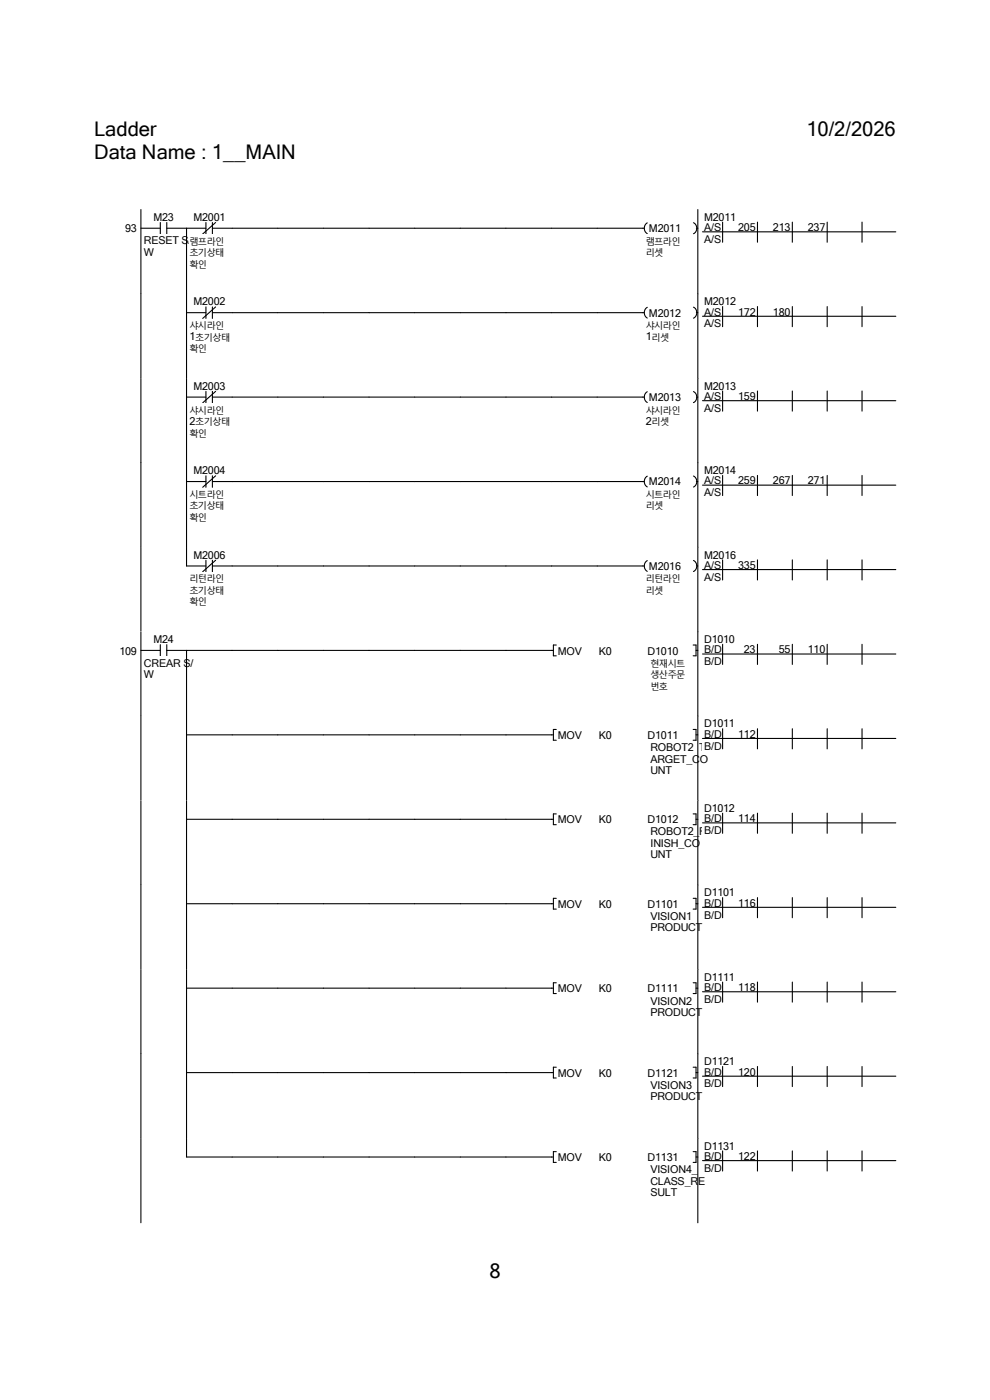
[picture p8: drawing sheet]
<svg xmlns="http://www.w3.org/2000/svg" width="210mm" height="297mm" viewBox="0 0 210 297" stroke-linecap="round" stroke-linejoin="round" font-family="sans-serif">
<path d="M20 44.5h170v217.7h-170z" fill-rule="evenodd" fill="#fff" stroke="#fff" stroke-width=".23"/>
<g fill="#fff">
<path d="M20 44.5h116.4v17.9h-116.4z" fill-rule="evenodd"/>
<path d="M136.4 44.5h11.6v17.9h-11.6zM26.5 47.2h3.1v2.5h-3.1z" fill-rule="evenodd"/>
</g>
<path d="M32.6 44.7h4.3v2.5h-4.3z" fill="#fff"/>
<path d="M29.9 48.4h4.1M34 47.2v2.4M35.4 48.4h4.2M35.4 47.2v2.4" fill="none" stroke="#000" stroke-width=".23"/>
<g fill="#fff">
<path d="M30.5 49.8h10.1v2.6h-10.1z"/>
<path d="M30.5 52.2h2.1v2.6h-2.1z"/>
</g>
<path d="M29.9 44.5v17.9" fill="none" stroke="#000" stroke-width=".23"/>
<path d="M41 44.7h6.8v2.5h-6.8z" fill="#fff"/>
<path d="M39.6 48.4h4.1M43.7 47.2v2.4M45.1 48.4h4.2M45.1 47.2v2.4M45.7 47.2l-2.7 2.4" fill="none" stroke="#000" stroke-width=".23"/>
<g fill="#fff">
<path d="M40.2 49.8h7.3v2.6h-7.3z"/>
<path d="M40.2 52.2h7.3v2.6h-7.3z"/>
<path d="M40.2 54.7h3.7v2.5h-3.7z"/>
</g>
<path d="M39.6 48.4v14M49.3 48.4h87.4M137.3 47.3a1.34 1.34 0 0 0 0 2.3" fill="none" stroke="#000" stroke-width=".23"/>
<path d="M137.7 47.2h6.7v2.5h-6.7z" fill="#fff"/>
<path d="M147.1 47.3a1.32 1.32 0 0 1 0 2.3M147.7 48.4h.3" fill="none" stroke="#000" stroke-width=".23"/>
<g fill="#fff">
<path d="M137 49.8h7.3v2.6h-7.3z"/>
<path d="M137 52.2h3.7v2.6h-3.7z"/>
</g>
<path d="M148 44.5v17.9" fill="none" stroke="#000" stroke-width=".23"/>
<g fill="#fff">
<path d="M149 44.4h41v7.4h-41z"/>
<path d="M149.4 44.7h6.7v2.5h-6.7z"/>
<path d="M149.4 47h3.6v2.4h-3.6z"/>
<path d="M156.6 47h4.2v2.4h-4.2z"/>
<path d="M164 47h4.2v2.4h-4.2z"/>
<path d="M171.4 47h4.2v2.4h-4.2z"/>
<path d="M149.4 49.5h3.6v2.4h-3.6z"/>
</g>
<path d="M149 49.2h41M153.3 47.1v4.3M160.7 47.1v4.3M168.1 47.1v4.3M175.5 47.1v4.3M182.9 47.1v4.3" fill="none" stroke="#000" stroke-width=".23"/>
<path d="M20 62.4h116.4v17.9h-116.4z" fill-rule="evenodd" fill="#fff"/>
<path d="M136.4 62.4h11.6v17.9h-11.6z" fill="#fff"/>
<path d="M29.9 62.4v17.9" fill="none" stroke="#000" stroke-width=".23"/>
<path d="M41 62.7h6.8v2.4h-6.8z" fill="#fff"/>
<path d="M39.6 66.3h4.1M43.7 65.1v2.5M45.1 66.3h4.2M45.1 65.1v2.5M45.7 65.1l-2.7 2.5" fill="none" stroke="#000" stroke-width=".23"/>
<g fill="#fff">
<path d="M40.2 67.7h7.3v2.6h-7.3z"/>
<path d="M40.2 70.1h8.5v2.6h-8.5z"/>
<path d="M40.2 72.6h3.7v2.6h-3.7z"/>
</g>
<path d="M39.6 62.4v17.9M49.3 66.3h87.4M137.3 65.2a1.34 1.34 0 0 0 0 2.3" fill="none" stroke="#000" stroke-width=".23"/>
<path d="M137.7 65.1h6.7v2.5h-6.7z" fill="#fff"/>
<path d="M147.1 65.2a1.32 1.32 0 0 1 0 2.3M147.7 66.3h.3" fill="none" stroke="#000" stroke-width=".23"/>
<g fill="#fff">
<path d="M137 67.7h7.3v2.6h-7.3z"/>
<path d="M137 70.1h4.9v2.6h-4.9z"/>
</g>
<path d="M148 62.4v17.9" fill="none" stroke="#000" stroke-width=".23"/>
<g fill="#fff">
<path d="M149 62.4h41v7.3h-41z"/>
<path d="M149.4 62.7h6.7v2.4h-6.7z"/>
<path d="M149.4 64.9h3.6v2.4h-3.6z"/>
<path d="M156.6 64.9h4.2v2.4h-4.2z"/>
<path d="M164 64.9h4.2v2.4h-4.2z"/>
<path d="M149.4 67.4h3.6v2.4h-3.6z"/>
</g>
<path d="M149 67.1h41M153.3 65v4.3M160.7 65v4.3M168.1 65v4.3M175.5 65v4.3M182.9 65v4.3" fill="none" stroke="#000" stroke-width=".23"/>
<path d="M20 80.3h116.4v17.9h-116.4z" fill-rule="evenodd" fill="#fff"/>
<path d="M136.4 80.3h11.6v17.9h-11.6z" fill="#fff"/>
<path d="M29.9 80.3v17.9" fill="none" stroke="#000" stroke-width=".23"/>
<path d="M41 80.6h6.8v2.4h-6.8z" fill="#fff"/>
<path d="M39.6 84.2h4.1M43.7 83v2.5M45.1 84.2h4.2M45.1 83v2.5M45.7 83l-2.7 2.5" fill="none" stroke="#000" stroke-width=".23"/>
<g fill="#fff">
<path d="M40.2 85.6h7.3v2.6h-7.3z"/>
<path d="M40.2 88.1h8.5v2.5h-8.5z"/>
<path d="M40.2 90.5h3.7v2.6h-3.7z"/>
</g>
<path d="M39.6 80.3v17.9M49.3 84.2h87.4M137.3 83.1a1.34 1.34 0 0 0 0 2.3" fill="none" stroke="#000" stroke-width=".23"/>
<path d="M137.7 83h6.7v2.5h-6.7z" fill="#fff"/>
<path d="M147.1 83.1a1.32 1.32 0 0 1 0 2.3M147.7 84.2h.3" fill="none" stroke="#000" stroke-width=".23"/>
<g fill="#fff">
<path d="M137 85.6h7.3v2.6h-7.3z"/>
<path d="M137 88.1h4.9v2.5h-4.9z"/>
</g>
<path d="M148 80.3v17.9" fill="none" stroke="#000" stroke-width=".23"/>
<g fill="#fff">
<path d="M149 80.3h41v7.3h-41z"/>
<path d="M149.4 80.6h6.7v2.4h-6.7z"/>
<path d="M149.4 82.8h3.6v2.5h-3.6z"/>
<path d="M156.6 82.8h4.2v2.5h-4.2z"/>
<path d="M149.4 85.3h3.6v2.5h-3.6z"/>
</g>
<path d="M149 85h41M153.3 83v4.2M160.7 83v4.2M168.1 83v4.2M175.5 83v4.2M182.9 83v4.2" fill="none" stroke="#000" stroke-width=".23"/>
<path d="M20 98.2h116.4v17.9h-116.4z" fill-rule="evenodd" fill="#fff"/>
<path d="M136.4 98.2h11.6v17.9h-11.6z" fill="#fff"/>
<path d="M29.9 98.2v17.9" fill="none" stroke="#000" stroke-width=".23"/>
<path d="M41 98.5h6.8v2.4h-6.8z" fill="#fff"/>
<path d="M39.6 102.2h4.1M43.7 100.9v2.5M45.1 102.2h4.2M45.1 100.9v2.5M45.7 100.9l-2.7 2.5" fill="none" stroke="#000" stroke-width=".23"/>
<g fill="#fff">
<path d="M40.2 103.5h7.3v2.6h-7.3z"/>
<path d="M40.2 106h7.3v2.5h-7.3z"/>
<path d="M40.2 108.4h3.7v2.6h-3.7z"/>
</g>
<path d="M39.6 98.2v17.9M49.3 102.2h87.4M137.3 101a1.34 1.34 0 0 0 0 2.3" fill="none" stroke="#000" stroke-width=".23"/>
<path d="M137.7 100.9h6.7v2.5h-6.7z" fill="#fff"/>
<path d="M147.1 101a1.32 1.32 0 0 1 0 2.3M147.7 102.2h.3" fill="none" stroke="#000" stroke-width=".23"/>
<g fill="#fff">
<path d="M137 103.5h7.3v2.6h-7.3z"/>
<path d="M137 106h3.7v2.5h-3.7z"/>
</g>
<path d="M148 98.2v17.9" fill="none" stroke="#000" stroke-width=".23"/>
<g fill="#fff">
<path d="M149 98.2h41v7.3h-41z"/>
<path d="M149.4 98.5h6.7v2.4h-6.7z"/>
<path d="M149.4 100.7h3.6v2.5h-3.6z"/>
<path d="M156.6 100.7h4.2v2.5h-4.2z"/>
<path d="M164 100.7h4.2v2.5h-4.2z"/>
<path d="M171.4 100.7h4.2v2.5h-4.2z"/>
<path d="M149.4 103.2h3.6v2.5h-3.6z"/>
</g>
<path d="M149 102.9h41M153.3 100.9v4.2M160.7 100.9v4.2M168.1 100.9v4.2M175.5 100.9v4.2M182.9 100.9v4.2" fill="none" stroke="#000" stroke-width=".23"/>
<path d="M20 116.1h116.4v17.9h-116.4z" fill-rule="evenodd" fill="#fff"/>
<path d="M136.4 116.1h11.6v17.9h-11.6z" fill="#fff"/>
<path d="M29.9 116.1v17.9" fill="none" stroke="#000" stroke-width=".23"/>
<path d="M41 116.4h6.8v2.5h-6.8z" fill="#fff"/>
<path d="M43.7 118.9v2.4M45.1 118.9v2.4M45.7 118.9l-2.7 2.4M39.6 120.1h4.1M45.1 120.1h4.2" fill="none" stroke="#000" stroke-width=".23"/>
<g fill="#fff">
<path d="M40.2 121.5h7.3v2.5h-7.3z"/>
<path d="M40.2 123.9h7.3v2.5h-7.3z"/>
<path d="M40.2 126.3h3.7v2.6h-3.7z"/>
</g>
<path d="M39.6 116.1v4M137.3 118.9a1.34 1.34 0 0 0 0 2.3M49.3 120.1h87.4" fill="none" stroke="#000" stroke-width=".23"/>
<path d="M137.7 118.9h6.7v2.4h-6.7z" fill="#fff"/>
<path d="M147.1 118.9a1.32 1.32 0 0 1 0 2.3M147.7 120.1h.3" fill="none" stroke="#000" stroke-width=".23"/>
<g fill="#fff">
<path d="M137 121.5h7.3v2.5h-7.3z"/>
<path d="M137 123.9h3.7v2.5h-3.7z"/>
</g>
<path d="M148 116.1v17.9" fill="none" stroke="#000" stroke-width=".23"/>
<g fill="#fff">
<path d="M149 116.1h41v7.3h-41z"/>
<path d="M149.4 116.4h6.7v2.5h-6.7z"/>
<path d="M149.4 118.6h3.6v2.5h-3.6z"/>
<path d="M156.6 118.6h4.2v2.5h-4.2z"/>
<path d="M149.4 121.2h3.6v2.4h-3.6z"/>
</g>
<path d="M153.3 118.8v4.2M160.7 118.8v4.2M168.1 118.8v4.2M175.5 118.8v4.2M182.9 118.8v4.2M149 120.8h41" fill="none" stroke="#000" stroke-width=".23"/>
<g fill="#fff">
<path d="M20 134h97.1v17.9h-97.1z" fill-rule="evenodd"/>
<path d="M117.1 134h30.9v17.9h-30.9zM25.3 136.8h4.3v2.4h-4.3z" fill-rule="evenodd"/>
</g>
<path d="M32.6 134.3h4.3v2.5h-4.3z" fill="#fff"/>
<path d="M29.9 138h4.1M34 136.8v2.4M35.4 138h4.2M35.4 136.8v2.4" fill="none" stroke="#000" stroke-width=".23"/>
<g fill="#fff">
<path d="M30.5 139.4h10.5v2.5h-10.5z"/>
<path d="M30.5 141.8h2.1v2.6h-2.1z"/>
</g>
<path d="M29.9 134v17.9M117.4 138h-77.8v13.9M118 136.8h-.6v2.3h.6" fill="none" stroke="#000" stroke-width=".23"/>
<g fill="#fff">
<path d="M118.3 136.8h5.1v2.6h-5.1z"/>
<path d="M127 136.8h2.7v2.6h-2.7z"/>
<path d="M137.4 136.8h6.5v2.6h-6.5z"/>
<path d="M138 139.4h7.3v2.5h-7.3z"/>
<path d="M138 141.8h7.3v2.6h-7.3z"/>
<path d="M138 144.2h3.6v2.6h-3.6z"/>
</g>
<path d="M147 136.8h.7v2.3h-.7M147.7 138h.3M148 134v17.9" fill="none" stroke="#000" stroke-width=".23"/>
<g fill="#fff">
<path d="M149 134h41v7.4h-41z"/>
<path d="M149.4 134.3h6.5v2.5h-6.5z"/>
<path d="M149.4 136.5h3.7v2.5h-3.7z"/>
<path d="M157.8 136.5h3v2.5h-3z"/>
<path d="M165.2 136.5h3v2.5h-3z"/>
<path d="M171.4 136.5h4.2v2.5h-4.2z"/>
<path d="M149.4 139.1h3.7v2.4h-3.7z"/>
</g>
<path d="M149 138.7h41M153.3 136.7v4.3M160.7 136.7v4.3M168.1 136.7v4.3M175.5 136.7v4.3M182.9 136.7v4.3" fill="none" stroke="#000" stroke-width=".23"/>
<path d="M20 151.9h97.1v18h-97.1z" fill-rule="evenodd" fill="#fff"/>
<path d="M117.1 151.9h30.9v18h-30.9z" fill="#fff"/>
<path d="M29.9 151.9v17.9M39.6 155.9h77.8M39.6 151.9v17.9M118 154.8h-.6v2.2h.6" fill="none" stroke="#000" stroke-width=".23"/>
<g fill="#fff">
<path d="M118.3 154.7h5.1v2.6h-5.1z"/>
<path d="M127 154.7h2.7v2.6h-2.7z"/>
<path d="M137.4 154.7h6.5v2.6h-6.5z"/>
<path d="M138 157.3h11.7v2.6h-11.7z"/>
<path d="M138 159.7h12.2v2.6h-12.2z"/>
<path d="M138 162.1h4.5v2.6h-4.5z"/>
</g>
<path d="M147 154.8h.7v2.2h-.7M147.7 155.9h.3M148 151.9v17.9" fill="none" stroke="#000" stroke-width=".23"/>
<g fill="#fff">
<path d="M149 151.9h41v7.4h-41z"/>
<path d="M149.4 152.2h6.5v2.5h-6.5z"/>
<path d="M149.4 154.4h3.7v2.5h-3.7z"/>
<path d="M156.6 154.4h4.2v2.5h-4.2z"/>
<path d="M149.4 157h3.7v2.4h-3.7z"/>
</g>
<path d="M149 156.7h41M153.3 154.6v4.3M160.7 154.6v4.3M168.1 154.6v4.3M175.5 154.6v4.3M182.9 154.6v4.3" fill="none" stroke="#000" stroke-width=".23"/>
<path d="M20 169.9h97.1v17.9h-97.1z" fill-rule="evenodd" fill="#fff"/>
<path d="M117.1 169.9h30.9v17.9h-30.9z" fill="#fff"/>
<path d="M29.9 169.8v18M39.6 173.8h77.8M39.6 169.8v18M118 172.7h-.6v2.3h.6" fill="none" stroke="#000" stroke-width=".23"/>
<g fill="#fff">
<path d="M118.3 172.6h5.1v2.6h-5.1z"/>
<path d="M127 172.6h2.7v2.6h-2.7z"/>
<path d="M137.4 172.6h6.5v2.6h-6.5z"/>
<path d="M138 175.2h11.7v2.6h-11.7z"/>
<path d="M138 177.6h10.5v2.6h-10.5z"/>
<path d="M138 180h4.5v2.6h-4.5z"/>
</g>
<path d="M147 172.7h.7v2.3h-.7M147.7 173.8h.3M148 169.8v18" fill="none" stroke="#000" stroke-width=".23"/>
<g fill="#fff">
<path d="M149 169.8h41v7.4h-41z"/>
<path d="M149.4 170.1h6.5v2.5h-6.5z"/>
<path d="M149.4 172.4h3.7v2.4h-3.7z"/>
<path d="M156.6 172.4h4.2v2.4h-4.2z"/>
<path d="M149.4 174.9h3.7v2.4h-3.7z"/>
</g>
<path d="M149 174.6h41M153.3 172.5v4.3M160.7 172.5v4.3M168.1 172.5v4.3M175.5 172.5v4.3M182.9 172.5v4.3" fill="none" stroke="#000" stroke-width=".23"/>
<path d="M20 187.8h97.1v17.9h-97.1z" fill-rule="evenodd" fill="#fff"/>
<path d="M117.1 187.8h30.9v17.9h-30.9z" fill="#fff"/>
<path d="M29.9 187.8v17.9M39.6 191.7h77.8M39.6 187.8v17.9M118 190.6h-.6v2.3h.6" fill="none" stroke="#000" stroke-width=".23"/>
<g fill="#fff">
<path d="M118.3 190.5h5.1v2.6h-5.1z"/>
<path d="M127 190.5h2.7v2.6h-2.7z"/>
<path d="M137.4 190.5h6.5v2.6h-6.5z"/>
<path d="M138 193.1h10v2.6h-10z"/>
<path d="M138 195.5h11v2.6h-11z"/>
</g>
<path d="M147 190.6h.7v2.3h-.7M147.7 191.7h.3M148 187.8v17.9" fill="none" stroke="#000" stroke-width=".23"/>
<g fill="#fff">
<path d="M149 187.7h41v7.4h-41z"/>
<path d="M149.4 188.1h6.5v2.4h-6.5z"/>
<path d="M149.4 190.3h3.7v2.4h-3.7z"/>
<path d="M156.6 190.3h4.2v2.4h-4.2z"/>
<path d="M149.4 192.8h3.7v2.4h-3.7z"/>
</g>
<path d="M149 192.5h41M153.3 190.4v4.3M160.7 190.4v4.3M168.1 190.4v4.3M175.5 190.4v4.3M182.9 190.4v4.3" fill="none" stroke="#000" stroke-width=".23"/>
<path d="M20 205.7h97.1v17.9h-97.1z" fill-rule="evenodd" fill="#fff"/>
<path d="M117.1 205.7h30.9v17.9h-30.9z" fill="#fff"/>
<path d="M29.9 205.7v17.9M39.6 209.6h77.8M39.6 205.7v17.9M118 208.5h-.6v2.3h.6" fill="none" stroke="#000" stroke-width=".23"/>
<g fill="#fff">
<path d="M118.3 208.4h5.1v2.6h-5.1z"/>
<path d="M127 208.4h2.7v2.6h-2.7z"/>
<path d="M137.4 208.4h6.5v2.6h-6.5z"/>
<path d="M138 211h10v2.6h-10z"/>
<path d="M138 213.4h11v2.6h-11z"/>
</g>
<path d="M147 208.5h.7v2.3h-.7M147.7 209.6h.3M148 205.7v17.9" fill="none" stroke="#000" stroke-width=".23"/>
<g fill="#fff">
<path d="M149 205.7h41v7.3h-41z"/>
<path d="M149.4 206h6.5v2.4h-6.5z"/>
<path d="M149.4 208.2h3.7v2.5h-3.7z"/>
<path d="M156.6 208.2h4.2v2.5h-4.2z"/>
<path d="M149.4 210.7h3.7v2.4h-3.7z"/>
</g>
<path d="M149 210.4h41M153.3 208.3v4.3M160.7 208.3v4.3M168.1 208.3v4.3M175.5 208.3v4.3M182.9 208.3v4.3" fill="none" stroke="#000" stroke-width=".23"/>
<path d="M20 223.6h97.1v17.9h-97.1z" fill-rule="evenodd" fill="#fff"/>
<path d="M117.1 223.6h30.9v17.9h-30.9z" fill="#fff"/>
<path d="M29.9 223.6v17.9M39.6 227.6h77.8M39.6 223.6v17.9M118 226.4h-.6v2.3h.6" fill="none" stroke="#000" stroke-width=".23"/>
<g fill="#fff">
<path d="M118.3 226.3h5.1v2.6h-5.1z"/>
<path d="M127 226.3h2.7v2.6h-2.7z"/>
<path d="M137.4 226.3h6.5v2.6h-6.5z"/>
<path d="M138 228.9h10v2.6h-10z"/>
<path d="M138 231.4h11v2.5h-11z"/>
</g>
<path d="M147 226.4h.7v2.3h-.7M147.7 227.6h.3M148 223.6v17.9" fill="none" stroke="#000" stroke-width=".23"/>
<g fill="#fff">
<path d="M149 223.6h41v7.3h-41z"/>
<path d="M149.4 223.9h6.5v2.4h-6.5z"/>
<path d="M149.4 226.1h3.7v2.5h-3.7z"/>
<path d="M156.6 226.1h4.2v2.5h-4.2z"/>
<path d="M149.4 228.6h3.7v2.5h-3.7z"/>
</g>
<path d="M149 228.3h41M153.3 226.3v4.2M160.7 226.3v4.2M168.1 226.3v4.2M175.5 226.3v4.2M182.9 226.3v4.2" fill="none" stroke="#000" stroke-width=".23"/>
<path d="M20 241.5h97.1v17.9h-97.1z" fill-rule="evenodd" fill="#fff"/>
<path d="M117.1 241.5h30.9v17.9h-30.9z" fill="#fff"/>
<path d="M29.9 241.5v17.9M39.6 241.5v4h77.8M118 244.3h-.6v2.3h.6" fill="none" stroke="#000" stroke-width=".23"/>
<g fill="#fff">
<path d="M118.3 244.3h5.1v2.5h-5.1z"/>
<path d="M127 244.3h2.7v2.5h-2.7z"/>
<path d="M137.4 244.3h6.5v2.5h-6.5z"/>
<path d="M138 246.8h10v2.6h-10z"/>
<path d="M138 249.3h11.6v2.5h-11.6z"/>
<path d="M138 251.7h5.6v2.6h-5.6z"/>
</g>
<path d="M147 244.3h.7v2.3h-.7M147.7 245.5h.3M148 241.5v17.9" fill="none" stroke="#000" stroke-width=".23"/>
<g fill="#fff">
<path d="M149 241.5h41v7.3h-41z"/>
<path d="M149.4 241.8h6.5v2.5h-6.5z"/>
<path d="M149.4 244h3.7v2.5h-3.7z"/>
<path d="M156.6 244h4.2v2.5h-4.2z"/>
<path d="M149.4 246.5h3.7v2.5h-3.7z"/>
</g>
<path d="M149 246.2h41M153.3 244.2v4.2M160.7 244.2v4.2M168.1 244.2v4.2M175.5 244.2v4.2M182.9 244.2v4.2" fill="none" stroke="#000" stroke-width=".23"/>
<g fill="#fff">
<path d="M20 25h13.3v4.8h-13.3z"/>
<path d="M171.1 25h18.9v4.8h-18.9z"/>
<path d="M20 29.8h42.8v4.8h-42.8z"/>
<path d="M103.8 267.2h2.4v4.8h-2.4z"/>
</g>
<g font-size="4.3">
<text x="20" y="29">Ladder</text>
<text x="171.1" y="29">10/2/2026</text>
<text x="20" y="33.7">Data Name : 1__MAIN</text>
<text x="103.8" y="271.1">8</text>
</g>
<g font-size="2.3">
<text x="32.6" y="46.8">M23</text>
<text x="41" y="46.8">M2001</text>
<text x="149.4" y="46.8">M2011</text>
<text x="26.5" y="49.3">93</text>
<text x="30.5" y="51.9">RESET S/</text>
<text x="137.7" y="49.3">M2011</text>
<text x="149.4" y="49.1">A/S</text>
<text x="149.4" y="51.6">A/S</text>
<text x="156.6" y="49.1">205</text>
<text x="164" y="49.1">213</text>
<text x="171.4" y="49.1">237</text>
<text x="30.5" y="54.3">W</text>
<text x="41" y="64.8">M2002</text>
<text x="149.4" y="64.8">M2012</text>
<text x="137.7" y="67.2">M2012</text>
<text x="149.4" y="67">A/S</text>
<text x="149.4" y="69.5">A/S</text>
<text x="156.6" y="67">172</text>
<text x="164" y="67">180</text>
<text x="40.2" y="72.2">1</text>
<text x="137" y="72.2">1</text>
<text x="41" y="82.7">M2003</text>
<text x="149.4" y="82.7">M2013</text>
<text x="137.7" y="85.1">M2013</text>
<text x="149.4" y="84.9">A/S</text>
<text x="149.4" y="87.4">A/S</text>
<text x="156.6" y="84.9">159</text>
<text x="40.2" y="90.1">2</text>
<text x="137" y="90.1">2</text>
<text x="41" y="100.6">M2004</text>
<text x="149.4" y="100.6">M2014</text>
<text x="137.7" y="103">M2014</text>
<text x="149.4" y="102.8">A/S</text>
<text x="149.4" y="105.3">A/S</text>
<text x="156.6" y="102.8">259</text>
<text x="164" y="102.8">267</text>
<text x="171.4" y="102.8">271</text>
<text x="41" y="118.5">M2006</text>
<text x="149.4" y="118.5">M2016</text>
<text x="137.7" y="120.9">M2016</text>
<text x="149.4" y="120.7">A/S</text>
<text x="149.4" y="123.2">A/S</text>
<text x="156.6" y="120.7">335</text>
<text x="32.6" y="136.4">M24</text>
<text x="149.4" y="136.4">D1010</text>
<text x="25.3" y="138.9">109</text>
<text x="30.5" y="141.4">CREAR S/</text>
<text x="30.5" y="143.9">W</text>
<text x="118.3" y="138.9">MOV</text>
<text x="127" y="138.9">K0</text>
<text x="137.4" y="138.9">D1010</text>
<text x="149.4" y="138.6">B/D</text>
<text x="149.4" y="141.1">B/D</text>
<text x="157.8" y="138.6">23</text>
<text x="165.2" y="138.6">55</text>
<text x="171.4" y="138.6">110</text>
<text x="149.4" y="154.3">D1011</text>
<text x="118.3" y="156.8">MOV</text>
<text x="127" y="156.8">K0</text>
<text x="137.4" y="156.8">D1011</text>
<text x="138" y="159.3">ROBOT2_T</text>
<text x="138" y="161.8">ARGET_CO</text>
<text x="149.4" y="156.5">B/D</text>
<text x="149.4" y="159">B/D</text>
<text x="156.6" y="156.5">112</text>
<text x="138" y="164.2">UNT</text>
<text x="149.4" y="172.2">D1012</text>
<text x="118.3" y="174.7">MOV</text>
<text x="127" y="174.7">K0</text>
<text x="137.4" y="174.7">D1012</text>
<text x="138" y="177.2">ROBOT2_F</text>
<text x="138" y="179.7">INISH_CO</text>
<text x="149.4" y="174.5">B/D</text>
<text x="149.4" y="177">B/D</text>
<text x="156.6" y="174.5">114</text>
<text x="138" y="182.1">UNT</text>
<text x="149.4" y="190.2">D1101</text>
<text x="118.3" y="192.6">MOV</text>
<text x="127" y="192.6">K0</text>
<text x="137.4" y="192.6">D1101</text>
<text x="138" y="195.2">VISION1_</text>
<text x="138" y="197.6">PRODUCT</text>
<text x="149.4" y="192.4">B/D</text>
<text x="149.4" y="194.9">B/D</text>
<text x="156.6" y="192.4">116</text>
<text x="149.4" y="208.1">D1111</text>
<text x="118.3" y="210.5">MOV</text>
<text x="127" y="210.5">K0</text>
<text x="137.4" y="210.5">D1111</text>
<text x="138" y="213.1">VISION2_</text>
<text x="138" y="215.5">PRODUCT</text>
<text x="149.4" y="210.3">B/D</text>
<text x="149.4" y="212.8">B/D</text>
<text x="156.6" y="210.3">118</text>
<text x="149.4" y="226">D1121</text>
<text x="118.3" y="228.4">MOV</text>
<text x="127" y="228.4">K0</text>
<text x="137.4" y="228.4">D1121</text>
<text x="138" y="231">VISION3_</text>
<text x="138" y="233.4">PRODUCT</text>
<text x="149.4" y="228.2">B/D</text>
<text x="149.4" y="230.7">B/D</text>
<text x="156.6" y="228.2">120</text>
<text x="149.4" y="243.9">D1131</text>
<text x="118.3" y="246.3">MOV</text>
<text x="127" y="246.3">K0</text>
<text x="137.4" y="246.3">D1131</text>
<text x="138" y="248.9">VISION4_</text>
<text x="138" y="251.3">CLASS_RE</text>
<text x="149.4" y="246.1">B/D</text>
<text x="149.4" y="248.6">B/D</text>
<text x="156.6" y="246.1">122</text>
<text x="138" y="253.8">SULT</text>
</g>
<g font-size="1.9">
<text x="40.2" y="51.9">램프라인</text>
<text x="137" y="51.9">램프라인</text>
<text x="40.2" y="54.4">초기상태</text>
<text x="40.2" y="56.8">확인</text>
<text x="137" y="54.4">리셋</text>
<text x="40.2" y="69.8">샤시라인</text>
<text x="137" y="69.8">샤시라인</text>
<text x="40.2" y="74.7">확인</text>
<text x="41.4" y="72.3">초기상태</text>
<text x="138.2" y="72.3">리셋</text>
<text x="40.2" y="87.8">샤시라인</text>
<text x="137" y="87.8">샤시라인</text>
<text x="40.2" y="92.6">확인</text>
<text x="41.4" y="90.2">초기상태</text>
<text x="138.2" y="90.2">리셋</text>
<text x="40.2" y="105.7">시트라인</text>
<text x="137" y="105.7">시트라인</text>
<text x="40.2" y="108.1">초기상태</text>
<text x="40.2" y="110.5">확인</text>
<text x="137" y="108.1">리셋</text>
<text x="40.2" y="123.6">리턴라인</text>
<text x="40.2" y="126">초기상태</text>
<text x="137" y="123.6">리턴라인</text>
<text x="137" y="126">리셋</text>
<text x="40.2" y="128.4">확인</text>
<text x="138" y="141.5">현재시트</text>
<text x="138" y="143.9">생산주문</text>
<text x="138" y="146.3">번호</text>
</g>
</svg>
